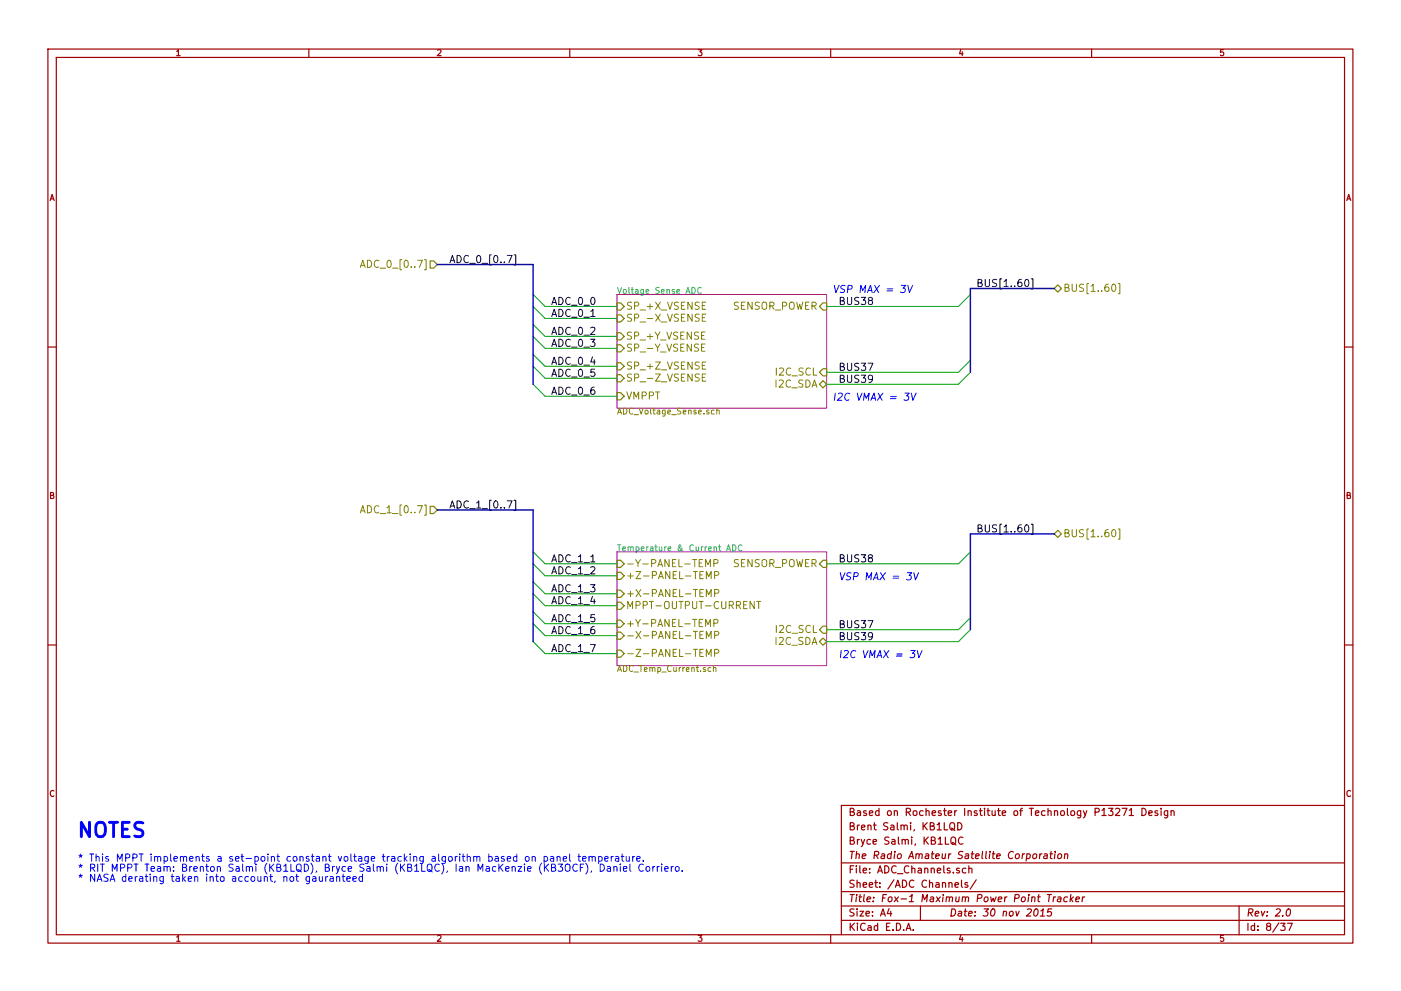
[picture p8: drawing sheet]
<svg xmlns="http://www.w3.org/2000/svg" width="297mm" height="210mm" viewBox="0 0 297 210" stroke-linecap="round" stroke-linejoin="round" font-family="sans-serif">
<g fill="none" stroke="#a00000" stroke-width=".25">
<path d="M10.2 10.4h276.6v189.7h-276.6zM11.9 12.2h273.2v186.1h-273.2zM65.5 10.4v1.8M120.8 10.4v1.8M176.1 10.4v1.8M231.4 10.4v1.8M10.2 73.6h1.7M285.1 73.6h1.7M10.2 136.8h1.7M285.1 136.8h1.7M201.4 174.8a.5 .5 0 0 1 .6-.3 .5 .5 0 0 1 .4 .6l-.1 .8-.3 .2a.53 .53 0 0 1-.6-.5zM201.7 177.8a.5 .5 0 0 1 .6-.2 .5 .5 0 0 1 .3 .5v.8l-.3 .2a.53 .53 0 0 1-.7-.5z"/>
<path d="M201.7 175.7l.8 .5M201.9 178.8l.8 .5M203 174.5a.77 .77 0 0 1 .9 .8 .77 .77 0 0 1-.9 .8zM204.2 177.7a.72 .72 0 0 0-1 .5 .72 .72 0 0 0 .7 .9l.3-.1M236.5 171.6l.6-.1 .3 .4-.9 1.1h.9M237.9 171.5h1l-.6 1.5M239.4 171.9l.5-.4v1.5M239.4 173h.9M242.1 171.5a.77 .77 0 0 1 .9 .8 .77 .77 0 0 1-.9 .7zM243.6 172.5l.7-.1-.1-.3-.4-.1-.2 .2v.7h.6M245.4 172.1l-.3-.1-.2 .2v.2l.5 .2v.3h-.5M246.2 171.5v.1"/>
<path d="M246.2 172v1M247.6 172v1.2l-.3 .3h-.4M247.6 172.1l-.5-.1-.3 .3 .1 .6 .2 .1 .5-.1M248.3 172.2l.1-.1a.36 .36 0 0 1 .5 .1v.8M248.3 172v1M285.1 170.9h-106.7v27.4M65.5 198.3v1.8M120.8 198.3v1.8M176.1 198.3v1.8M178.4 183.1h106.7M178.4 189.2h106.7M178.4 195.3h106.7"/>
<path d="M178.4 192.2h106.7M188.5 192.8l-.4 1h1M188.8 193.3v1.1M192.1 197.4l.5-1.5 .5 1.5M192.3 197h.7M193.6 197.3v.1M195.1 192.2v3.1M202.5 187.8l.7-.2-.1-.3-.4-.1-.2 .3 .1 .7h.5M203.9 186.7v1.4l.2 .2M204.8 184.3l-.5-.1-.3 .3 .1 .6 .2 .1 .5-.1M205.2 187.3l-.4-.1-.2 .3v.2l.6 .1v.4h-.6M205.4 184.3h.1a.36 .36 0 0 1 .6 .1v.8"/>
<path d="M205.4 183.7v1.5M207 186.7l-1.3 1.9M219.1 181.3l.3-.2 .4 .2-.1 .7-.3 .2-.4-.2zM219.4 193l.3-.2a.78 .78 0 0 1 .5 .7 .78 .78 0 0 1-.4 .7l-.3 .2-.3-.3v-.7zM220.5 181.1l-.1 1.1M220.5 194.4h.9M220.7 193.3l.5-.5-.2 1.6M220.9 181.1l-.5 .4M221.4 181.2h.6v1M222 181.5l-.6 .2-.1 .3 .2 .2 .5-.1M222.1 189.8h.8M222.5 189.8l-.2 1.5"/>
<path d="M222.6 181.1h.6M222.9 180.6l-.2 1.4 .4 .2M223 192.8h-.8l-.1 .8 .2-.2 .5 .1 .2 .2-.2 .5-.2 .2-.6-.2M223.4 190.3l-.1 1M223.7 181.1l-.2 1.1M223.7 180.6v.2M223.8 190.3l-.5 .3M224.3 190.4h.6v.9M224.4 181.3l.2-.2 .4 .2-.1 .7-.2 .2-.4-.2zM224.9 190.7l-.6 .1-.1 .3 .2 .2 .5-.1M225.8 181.3l.2-.2 .3 .1v1M225.8 181.1l-.1 1.1"/>
<path d="M226.3 190.4l-.4-.1-.3 .3v.6l.2 .1 .4-.1M227.1 189.8l-.2 1.5M227.1 190.7l.4 .6M227.6 190.3l-.7 .6M228.1 190.8l.8-.1-.1-.3h-.6l-.1 .7 .2 .2 .4-.1M229.5 190.3l-.1 1M230 190.3l-.5 .3M231.4 198.3v1.8M262.7 192.2v6.1M271.5 195.9h1l-.5 .6 .4 .1v.7l-.2 .1-.7-.1M272.9 193l.3-.2a.78 .78 0 0 1 .5 .7 .78 .78 0 0 1-.3 .7l-.4 .2-.3-.3v-.7zM273 195.9h1l-.7 1.5"/>
</g>
<path d="M130.8 62.5h44.5v24.1h-44.5zM130.8 117.1h44.5v24.1h-44.5z" fill="none" stroke="#a000a0" stroke-width=".21"/>
<path d="M146.7 61a.64 .64 0 0 1 .7 .6 .64 .64 0 0 1-.7 .6zM148.7 61.1a.55 .55 0 0 0-.7 .1 .55 .55 0 0 0 0 .7l.3 .3 .4-.1M154.1 116.9l.4-1.3 .4 1.3M154.2 116.5h.6M155.3 115.6a.64 .64 0 0 1 .7 .6 .64 .64 0 0 1-.7 .7zM157.3 115.7a.55 .55 0 0 0-.7 .1 .55 .55 0 0 0 0 .8l.3 .3 .4-.2" fill="none" stroke="#00a0a0" stroke-width=".21"/>
<g fill="none" stroke="#808000" stroke-width=".21">
<path d="M76.4 56.7l.5-1.5 .5 1.5M76.5 56.3h.8M148.7 73.7h.6M148.9 67.4h.5M149.5 73h-.8v1.5h.8M149.6 66.6h-.7v1.6h.7M149.6 79.3h-.7v1.6h.7M235.8 60.4l.3-.1a.81 .81 0 0 1 .5 .8 .81 .81 0 0 1-.5 .7l-.3-.1-.1-.5zM237.1 60.2h.3v2.1h-.3M148.9 80.1h.5M151.4 87.1l-.3-.1-.3 .2 .1 .6h.5M152 87.1h.5v.8"/>
<path d="M152 86.6v1.3M76.4 108.8l.5-1.5 .5 1.5M76.5 108.4h.8M151.4 119.5h.7l.1-.3v-.3l-.3-.2h-.5v1.5M235.8 112.5l.3-.1a.81 .81 0 0 1 .5 .7 .81 .81 0 0 1-.5 .8l-.3-.1-.1-.5zM237.1 112.2h.3v2.2h-.3M149.6 132.9v-1.5l.5 1.1 .5-1.1v1.5M149.6 120.2v-1.5l.5 1.1 .5-1.1v1.5M149.8 126.6v-1.5l.5 1.1 .5-1.1v1.5M149.8 135.5v-1.5l.5 1 .5-1v1.5M149.8 122.8v-1.5l.5 1 .5-1v1.5M149.8 139.3v-1.5l.5 1.1 .5-1.1v1.5"/>
<path d="M151.4 132.2h.7l.1-.3v-.3l-.3-.2h-.5v1.5M151.5 125.9l.7-.1 .2-.2-.1-.4-.2-.1h-.6v1.5M151.5 134.8l.7-.1 .2-.2-.1-.4-.2-.1h-.6v1.5M151.5 122.1l.7-.1 .2-.2-.1-.4-.2-.1h-.6v1.5M151.5 138.6l.7-.1 .2-.2-.1-.4-.2-.1h-.6v1.5M159.9 127.6v1.5l-.9-1.5v1.5M160.4 127.6h.9M160.9 127.6v1.5M150.7 141.7l-.4-.1-.2 .3 .1 .5h.5M151.3 141.8l.4-.1 .1 .8M151.3 141.2v1.3"/>
</g>
<g fill="none" stroke="#808000" stroke-width=".25">
<path d="M91.2 55.4h.7l.8 .7-.8 .8h-.7zM130.8 64.3h.8l.7 .7-.7 .8h-.8zM130.8 66.8h.8l.7 .8-.7 .7h-.8zM130.8 70.6h.8l.7 .8-.7 .7h-.8zM130.8 73.1h.8l.7 .8-.7 .8h-.8zM130.8 77h.8l.7 .7-.7 .8h-.8zM130.8 79.5h.8l.7 .8-.7 .7h-.8zM174.5 64.3h.8v1.5h-.8l-.8-.8zM174.5 78.2h.8v1.6h-.8l-.8-.8zM223.5 61.2l.8-.8 .7 .8-.7 .8zM130.8 83.3h.8l.7 .8-.7 .7h-.8zM173.7 81.5l.8-.7 .8 .7-.8 .8z"/>
<path d="M91.2 107.4h.7l.8 .8-.8 .8h-.7zM130.8 118.9h.8l.7 .7-.7 .8h-.8zM174.5 118.9h.8v1.5h-.8l-.8-.8zM223.5 113.3l.8-.8 .7 .8-.7 .7zM130.8 125.2h.8l.7 .8-.7 .7h-.8zM130.8 134.1h.8l.7 .8-.7 .7h-.8zM130.8 131.6h.8l.7 .7-.7 .8h-.8zM130.8 121.4h.8l.7 .8-.7 .7h-.8zM130.8 137.9h.8l.7 .8-.7 .7h-.8zM130.8 127.8h.8l.7 .7-.7 .8h-.8zM173.7 136.1l.8-.7 .8 .7-.8 .8zM174.5 132.8h.8v1.6h-.8l-.8-.8z"/>
</g>
<g fill="none" stroke="#00a000" stroke-width=".21">
<path d="M113 62.5l2.6 2.5h15.2M113 65l2.6 2.6h15.2M113 68.8l2.6 2.6h15.2M113 71.4l2.6 2.5h15.2M113 75.2l2.6 2.5h15.2M113 77.7l2.6 2.6h15.2M205.7 76.4l-2.5 2.6h-27.9M205.7 79l-2.5 2.5h-27.9M205.7 62.5l-2.5 2.5h-27.9M113 81.5l2.6 2.6h15.2M113 117.1l2.6 2.5h15.2M113 119.6l2.6 2.6h15.2"/>
<path d="M205.7 117.1l-2.5 2.5h-27.9M113 123.4l2.6 2.6h15.2M113 126l2.6 2.5h15.2M113 129.8l2.6 2.5h15.2M113 132.3l2.6 2.6h15.2M113 136.1l2.6 2.6h15.2M205.7 131.1l-2.5 2.5h-27.9M205.7 133.6l-2.5 2.5h-27.9"/>
</g>
<path d="M109 54.1h.3v2.1h-.3M217.4 59.4l.2-.1a.81 .81 0 0 1 .6 .7 .81 .81 0 0 1-.6 .8l-.2-.1-.2-.5zM218.6 59.2h.4v2.1h-.4M109 106.1h.3v2.2h-.3M217.4 111.5l.2-.2a.81 .81 0 0 1 .6 .8 .81 .81 0 0 1-.6 .8l-.2-.2-.2-.4zM218.6 111.2h.4v2.2h-.4" fill="none" stroke="#000" stroke-width=".21"/>
<path d="M92.7 56.1h20.3v25.4M223.5 61.2h-17.8v17.8M92.7 108.2h20.3v27.9M223.5 113.3h-17.8v20.3" fill="none" stroke="#0000c0" stroke-width=".3"/>
<g fill="none" stroke="#00f" stroke-width=".21">
<path d="M191.1 60.5h.9l-.5 .6 .3 .1 .1 .2v.4l-.3 .3-.7-.2M192.5 60.5l.3 1.6 .7-1.6M191.8 83.4h1l-.6 .6 .4 .1 .1 .2-.1 .4-.3 .2-.6-.1M193.2 83.4l.3 1.5 .7-1.5M192.4 121.5h.9l-.6 .6 .4 .1 .1 .2-.2 .6h-.6l-.2-.1M193.1 138h1l-.6 .6 .3 .1 .2 .2-.1 .4-.3 .2-.7-.1M193.8 121.5l.3 1.5 .7-1.5M194.5 138l.3 1.5 .7-1.5M66.3 186h.6l.1 1M67 186.4l-.7 .1a.3 .3 0 0 0 .2 .5l.5-.1M67.7 186l.1 .9 .3 .1 .3-.1M68.4 186v1"/>
<path d="M69.1 186v1M69.5 186l-.4 .3M70 186h.6l.1 1M70.7 186.4l-.7 .1a.3 .3 0 0 0 .2 .5l.5-.1M71.4 186.1l.1-.1a.36 .36 0 0 1 .5 .2v.8M71.4 186v1M72.7 185.5v1.3l.4 .2M73.5 186.5l.8-.1-.1-.4h-.4l-.3 .2 .1 .7h.6M74.8 186.5l.8-.1-.1-.4h-.4l-.3 .2 .1 .7h.6M76.9 186h-.5l-.3 .3 .1 .6 .2 .1 .5-.1M76.9 185.5v1.5M111.5 181.9l.2-.2 .4 .2v.7l-.2 .1-.4-.1z"/>
<path d="M112.8 181.9l.1-.1a.36 .36 0 0 1 .6 .1v.8M112.8 181.7v1M115.4 181.8l.4-.1 .3 .3-.1 .6-.2 .1-.4-.1M115.4 181.7v1.5M116.7 181.8h.6l.1 .9M117.4 182.1l-.7 .1a.3 .3 0 0 0 .2 .5l.5-.1M118.1 181.9l.1-.1a.36 .36 0 0 1 .6 .1v.8M118.1 181.7v1M119.4 182.2l.7-.1v-.3l-.5-.1-.2 .2 .1 .7h.6M120.8 181.2v1.3l.2 .2M122.5 181.7h.6M122.7 181.2v1.3l.4 .2"/>
<path d="M123.5 182.2l.8-.1-.1-.3-.5-.1-.2 .2 .1 .7h.6M124.2 183.1a1.75 1.75 0 0 1 0 2.3M124.9 181.9l.1-.1a.36 .36 0 0 1 .6 .1v.8M124.9 181.7v1M125.4 184.8l-.1 .3M125.6 181.9a.35 .35 0 0 1 .3-.2 .35 .35 0 0 1 .3 .2v.8M126.9 181.8l.5-.1 .3 .3-.1 .6-.2 .1-.5-.1M126.9 181.7v1.5M127.3 183.3a.77 .77 0 0 1 .8 .8 .77 .77 0 0 1-.8 .8zM128.2 182.2l.8-.1-.1-.3-.5-.1-.2 .2 .1 .7h.6M128.8 183.9h.6v1M129.4 184.2l-.6 .1a.3 .3 0 0 0 .1 .6l.5-.1"/>
<path d="M129.6 181.7v1M130 181.7l-.4 .3M130.1 184l.1-.1a.36 .36 0 0 1 .6 .2v.8M130.1 183.8v1.1M130.5 181.8h.6l.1 .9M131.2 182.1l-.7 .1a.3 .3 0 0 0 .2 .5l.5-.1M131.5 183.3v.2M131.5 183.8v1.1M131.7 181.7h.6M131.9 181.2v1.3l.4 .2M132.2 184.3l.7-.1-.1-.3-.4-.1-.2 .3 .1 .7h.5M132.8 181.7v.9l.4 .1 .2-.1"/>
<path d="M133.4 181.7v1M133.6 183.3v1.4l.2 .2M134.1 181.7v1M134.6 181.7l-.5 .3M135 182.2l.7-.1v-.3l-.5-.1-.2 .2 .1 .7h.6M136.4 182.6v.1M136.4 183.5a.72 .72 0 0 0-1 .5 .72 .72 0 0 0 .7 .9l.3-.2M137 184l.3-.2 .4 .2v.7l-.2 .2-.5-.2zM138.4 183.8v1.1M138.8 183.8l-.4 .3M139.3 183.8v1.1M139.8 183.8l-.5 .3"/>
<path d="M140.3 183.3v.2M140.3 183.8v1.1M140.9 184.3l.8-.1-.1-.3-.4-.1-.3 .3 .1 .7h.6M142.3 183.8v1.1M142.7 183.8l-.4 .3M143.3 184l.2-.2 .4 .2v.7l-.2 .2-.4-.2zM144.6 184.7v.2"/>
</g>
<text font-size="4.2" fill="#00f" x="16.5" y="177.8">NOTES</text>
<g font-size="2.1" fill="#808000">
<text x="77.7" y="56.9">ADC_0_[0..7]</text>
<text x="132.7" y="65.8">SP_+X_VSENSE</text>
<text x="155.2" y="65.8">SENSOR_POWER</text>
<text x="225.5" y="62">BUS[1..60]</text>
<text x="132.7" y="68.3">SP_-X_VSENSE</text>
<text x="132.7" y="72.1">SP_+Y_VSENSE</text>
<text x="132.7" y="74.7">SP_-Y_VSENSE</text>
<text x="132.7" y="78.5">SP_+Z_VSENSE</text>
<text x="132.7" y="81">SP_-Z_VSENSE</text>
<text x="164.4" y="82.3">I2C_SDA</text>
<text x="164.6" y="79.8">I2C_SCL</text>
<text x="132.7" y="84.8">VMPPT</text>
<text x="77.7" y="109">ADC_1_[0..7]</text>
<text x="225.5" y="114">BUS[1..60]</text>
<text x="132.7" y="120.4">-Y-PANEL-TEMP</text>
<text x="132.7" y="122.9">+Z-PANEL-TEMP</text>
<text x="155.2" y="120.4">SENSOR_POWER</text>
<text x="132.7" y="126.7">+X-PANEL-TEMP</text>
<text x="132.7" y="129.3">MPPT-OUTPUT-CURRENT</text>
<text x="132.7" y="135.6">-X-PANEL-TEMP</text>
<text x="132.7" y="133.1">+Y-PANEL-TEMP</text>
<text x="164.4" y="136.9">I2C_SDA</text>
<text x="164.6" y="134.4">I2C_SCL</text>
<text x="132.7" y="139.4">-Z-PANEL-TEMP</text>
</g>
<g font-size="2.1">
<text x="95.2" y="55.9">ADC_0_[0..7]</text>
<text x="116.8" y="64.8">ADC_0_0</text>
<text x="177.8" y="64.8">BUS38</text>
<text x="207" y="61">BUS[1..60]</text>
<text x="116.8" y="67.3">ADC_0_1</text>
<text x="116.8" y="71.1">ADC_0_2</text>
<text x="116.8" y="73.7">ADC_0_3</text>
<text x="116.8" y="77.5">ADC_0_4</text>
<text x="116.8" y="80">ADC_0_5</text>
<text x="116.8" y="83.8">ADC_0_6</text>
<text x="177.8" y="78.7">BUS37</text>
<text x="177.8" y="81.3">BUS39</text>
<text x="95.2" y="107.9">ADC_1_[0..7]</text>
<text x="207" y="113">BUS[1..60]</text>
<text x="116.8" y="119.4">ADC_1_1</text>
<text x="177.8" y="119.4">BUS38</text>
<text x="116.8" y="121.9">ADC_1_2</text>
<text x="116.8" y="125.7">ADC_1_3</text>
<text x="116.8" y="128.3">ADC_1_4</text>
<text x="116.8" y="132.1">ADC_1_5</text>
<text x="116.8" y="134.6">ADC_1_6</text>
<text x="177.8" y="133.3">BUS37</text>
<text x="177.8" y="135.9">BUS39</text>
<text x="116.8" y="138.4">ADC_1_7</text>
</g>
<g font-size="2.1" fill="#00f">
<text x="176.5" y="62.2">VSP MAX = 3V</text>
<text x="176.5" y="85.1">I2C VMAX = 3V</text>
<text x="177.8" y="123.2">VSP MAX = 3V</text>
<text x="177.8" y="139.7">I2C VMAX = 3V</text>
<text x="16.5" y="182.9">* This MPPT implements a set-point constant voltage tracking algorithm based on panel temperature.</text>
<text x="16.5" y="185">* RIT MPPT Team: Brenton Salmi (KB1LQD), Bryce Salmi (KB1LQC), Ian MacKenzie (KB3OCF), Daniel Corriero.</text>
<text x="16.5" y="187.1">* NASA derating taken into account, not gauranteed</text>
</g>
<g font-size="2.1" fill="#a00000">
<text x="179.9" y="173.2">Based on Rochester Institute of Technology P13271 Design</text>
<text x="179.9" y="179.3">Bryce Salmi, KB1LQC</text>
<text x="179.9" y="176.2">Brent Salmi, KB1LQD</text>
<text x="179.9" y="185.4">File: ADC_Channels.sch</text>
<text x="179.9" y="182.3">The Radio Amateur Satellite Corporation</text>
<text x="179.9" y="191.5">Title: Fox-1 Maximum Power Point Tracker</text>
<text x="179.9" y="188.4">Sheet: /ADC Channels/</text>
<text x="179.9" y="197.6">KiCad E.D.A.</text>
<text x="179.9" y="194.5">Size: A4</text>
<text x="201.2" y="194.5">Date: 30 nov 2015</text>
<text x="264.2" y="194.5">Rev: 2.0</text>
<text x="264.2" y="197.6">Id: 8/37</text>
</g>
<g font-size="1.8" fill="#a00000">
<text x="37.3" y="11.9">1</text>
<text x="92.7" y="11.9">2</text>
<text x="148" y="11.9">3</text>
<text x="203.3" y="11.9">4</text>
<text x="258.6" y="11.9">5</text>
<text x="10.4" y="42.7">A</text>
<text x="285.3" y="42.7">A</text>
<text x="10.4" y="105.9">B</text>
<text x="285.3" y="105.9">B</text>
<text x="10.4" y="169.1">C</text>
<text x="285.3" y="169.1">C</text>
<text x="37.3" y="199.8">1</text>
<text x="92.7" y="199.8">2</text>
<text x="148" y="199.8">3</text>
<text x="203.3" y="199.8">4</text>
<text x="258.6" y="199.8">5</text>
</g>
<g font-size="1.8" fill="#00a0a0">
<text x="130.8" y="62.4">Voltage Sense ADC</text>
<text x="130.8" y="117">Temperature &amp; Current ADC</text>
</g>
<g font-size="1.8" fill="#808000">
<text x="130.8" y="88">ADC_Voltage_Sense.sch</text>
<text x="130.8" y="142.6">ADC_Temp_Current.sch</text>
</g>
</svg>
